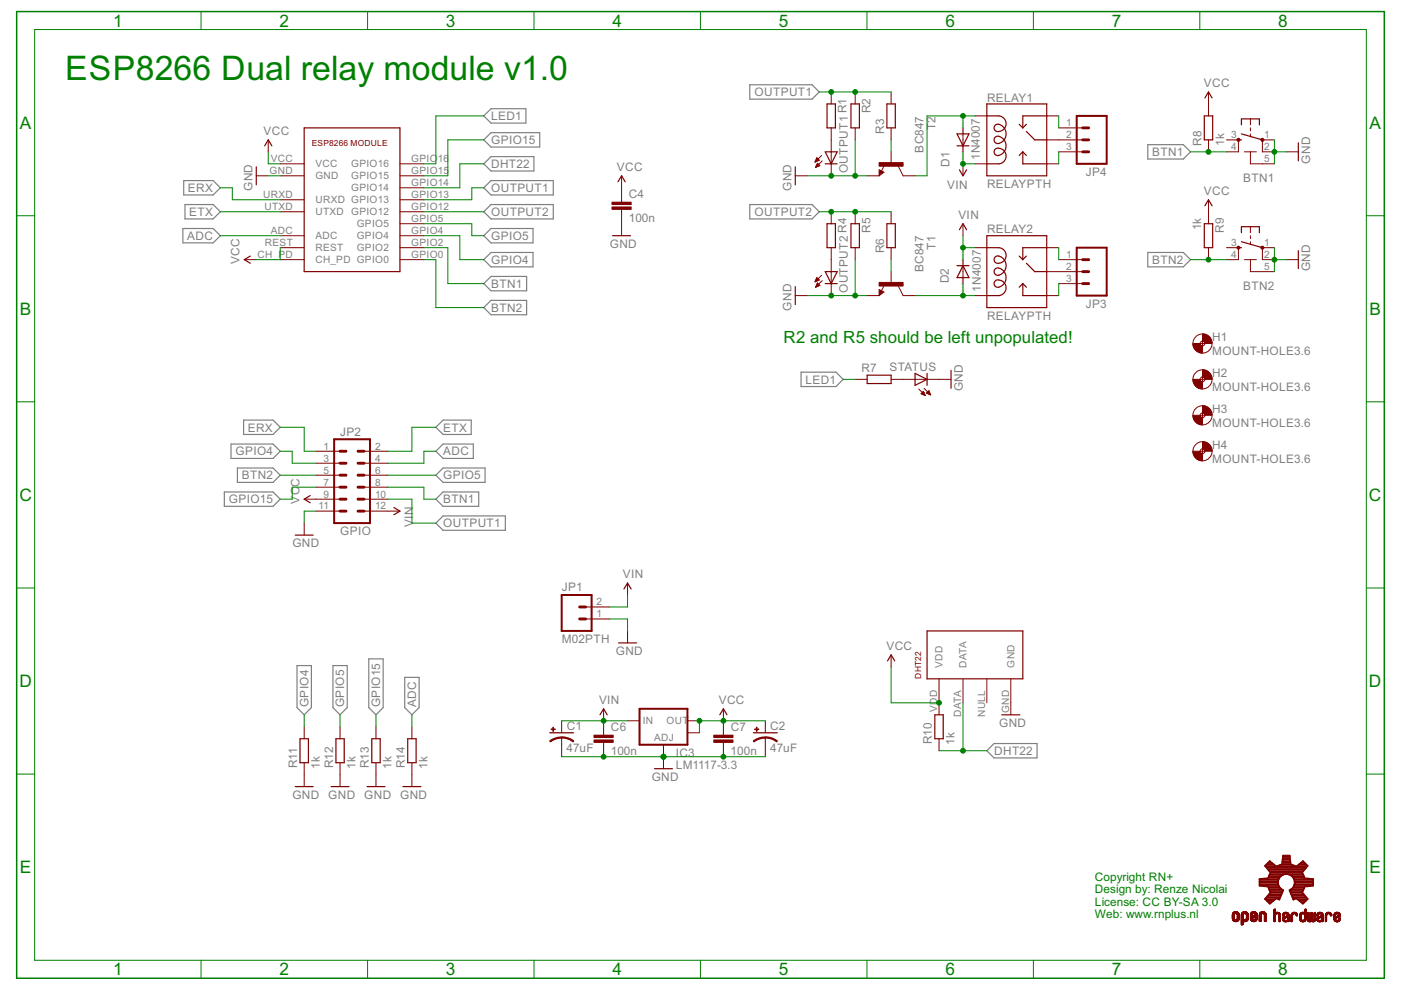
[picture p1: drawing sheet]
<svg xmlns="http://www.w3.org/2000/svg" width="297mm" height="210mm" viewBox="0 0 297 210" stroke-linecap="round" stroke-linejoin="round" font-family="sans-serif">
<g fill="none" stroke="#808080" stroke-width=".25">
<path d="M159 18h13.2l1.5 1.5-1.5 1.5h-13.2zM38.9 38.3h6.3l1.5 1.5-1.5 1.5h-6.3zM102.6 39.8l1.5-1.5h13.2v3h-13.2zM102.6 34.7l1.5-1.5h9.1v3.1h-9.1zM102.6 29.7l1.5-1.6h10.3v3.1h-10.3zM104.1 23.1h7.4v3h-7.4l-1.5-1.5zM243.4 30.7h7.5l1.5 1.5-1.5 1.5h-7.5zM38.8 48.5h6.4l1.5 1.5-1.5 1.5h-6.4zM39.2 43.4h6l1.5 1.5-1.5 1.5h-6zM102.6 44.9l1.5-1.5h13.2v3h-13.2zM102.6 50l1.5-1.5h8.9v3h-8.9zM104.1 58.6h7.6v3.1h-7.6l-1.5-1.6z"/>
<path d="M104.1 53.5h8.9v3.1h-8.9l-1.5-1.5zM159 43.4h13.2l1.5 1.5-1.5 1.5h-13.2zM243.4 53.5h7.5l1.5 1.6-1.5 1.5h-7.5zM102.6 65.2l1.5-1.5h7.6v3h-7.6zM169.8 78.9h7.4l1.6 1.5-1.6 1.6h-7.4zM49 94.1h8.9l1.5 1.6-1.5 1.5h-8.9zM50.3 99.2h7.6l1.5 1.6-1.5 1.5h-7.6zM51.6 89.1h6.3l1.5 1.5-1.5 1.5h-6.3zM92.4 95.7l1.5-1.6h6.5v3.1h-6.5zM92.4 90.6l1.5-1.5h6v3h-6zM47.6 104.3h10.3l1.5 1.5-1.5 1.6h-10.3zM92.4 105.8l1.5-1.5h7.6v3.1h-7.6z"/>
<path d="M92.4 100.8l1.5-1.6h8.9v3.1h-8.9zM92.4 110.9l1.5-1.5h13.2v3h-13.2zM78.2 139.7h3v10.3l-1.5 1.6-1.5-1.6zM63 141.1h3v8.9l-1.5 1.6-1.5-1.6zM70.6 141.1h3v8.9l-1.5 1.6-1.5-1.6zM85.8 143.6h3.1v6.4l-1.6 1.6-1.5-1.6zM209.2 159.2l1.6-1.6h9.1v3.1h-9.1z"/>
</g>
<g fill="none" stroke="#800000" stroke-width=".21">
<path d="M176.2 19.5v2.5M181.3 19.5v2.5M188.9 19.5v2.5M256.2 19.5v5.1M54.3 37.3h2.6M56.9 29.7v2.5M59.4 34.7h5.1M59.4 37.3h5.1M84.8 34.7h5.1M84.8 37.3h5.1M84.8 39.8h5.1M131.8 37.3v5.6"/>
<path d="M168.6 37.3h2.6M172.8 34.3h.1M172.9 34.2h.2M172.9 34.1h.5M173 35.4h.1M173 34h.7M173 33.8h.6M173 35.3h.4M173.1 35.2h.6M173.1 33.7h.3M173.1 33.6h.2M173.1 35.1h.7"/>
<path d="M173.2 33.5h.1M173.2 34.9h.4M173.2 34.8h.3M173.3 34.7h.1M173.3 34.6l.5 .5-.9 .4zM173.7 34l-.5-.5-.4 .9M173.7 34l-.9 .4M174.2 33l-1.4 1.4M174.3 34.1l-1.4 1.4M176.2 27.1v10.2M181.3 27.1v2.6M183.9 37.3h2.5"/>
<path d="M186.4 36l1 .5-1 .8zM187.5 35.1l-.6 1.2M188.9 27.1v2.6M188.9 32.2v2.5M190.5 35.2l1 2.1h2.5M204.2 27.1v5.1M204.2 34.7v2.6M206.7 34.7h2.5M206.7 24.6h2.5M221.9 34.7h2.6M221.9 29.7h7.7M221.9 24.6h2.6"/>
<path d="M224.5 32.2h5.1M224.5 27.1h5.1M256.2 29.7v2.5M260 29.7h2.6v2.5h-2.6M263.8 32.2h2.6M265.1 32.2v2.5h5.1M265.1 25.2v1.3M265.1 27.1v.6M265.1 28.4v.6M270.2 29.7h-2.5v2.5h2.5M272.7 32.2h2.6M51.8 55.1h2.5"/>
<path d="M59.4 55.1h5.1M59.4 52.5h5.1M59.4 44.9h5.1M59.4 42.4h5.1M59.4 50h5.1M84.8 55.1h5.1M84.8 52.5h5.1M84.8 44.9h5.1M84.8 42.4h5.1M84.8 50h5.1M84.8 47.4h5.1M131.8 44.4v5.6"/>
<path d="M172.8 59.6h.2M172.9 59.5h.4M172.9 59.4h.7M173 59.3h.6M173 59.2h.5M173.1 59.1h.3M173.1 58.9h.1M173.2 58.9l.5 .5-.9 .4zM174.2 58.4l-1.4 1.4M174.3 59.5l-1.4 1.4M176.2 44.9v2.5M176.2 52.5v10.2"/>
<path d="M181.3 44.9v2.5M181.3 52.5v2.6M188.9 44.9v2.5M188.9 52.5v2.6M188.9 57.6v2.5M204.2 47.4v2.6M204.2 55.1v5M206.7 52.5h2.5M221.9 57.6h7.7M221.9 52.5h2.6M224.5 55.1h5.1M256.2 42.4v5"/>
<path d="M256.2 52.5v2.6M260 52.5h2.6v2.6h-2.6M263.8 55.1h2.6M265.1 48.1v1.2M265.1 50v.6M265.1 51.2v.7M265.1 55.1v2.5h5.1M270.2 52.5h-2.5v2.6h2.5M272.7 55.1h2.6M168.6 62.7h2.6M172.9 60.9h.1M173 60.7h.3"/>
<path d="M173 60.6h.5M173.1 60.5h.7M173.1 60.4h.6M173.2 60.3h.4M173.2 60.1h.2M173.3 60h.1M173.3 60l-.4 .9M173.3 60l.5 .5-.9 .4M183.9 62.7h2.5M186.4 61.4l1 .5-1 .8zM187.5 60.4l-.6 1.3M190.5 60.6l1 2.1h2.5"/>
<path d="M206.7 62.7h2.5M221.9 62.7h2.6M224.5 60.1h5.1M254.4 72.8h1.1M255 72.3v1M255 79.9v1M67 95.7h5.1M67 98.2h5.1M77.2 95.7h5.1M77.2 98.2h5.1M181.3 80.4h2.6M188.9 80.4h12.7"/>
<path d="M194.8 82.5l1.4 1.4M195.3 83.5l.5-.5 .4 .9zM195.3 83.4h.7M195.4 83.5h.6M195.5 83.3h.4M195.6 83.2h.3M195.7 83.7h.4M195.7 83.1h.1M195.9 82.3l1.4 1.4M195.9 83.8h.2M196.4 83.4l.5-.6 .4 .9zM196.5 83.3h.6"/>
<path d="M196.6 83.4h.6M196.6 83.2h.5M196.7 83.1h.3M196.8 83.5h.4M196.8 82.9h.2M197.1 83.7h.2M254.4 80.4h1.1M254.4 95.7h1.1M254.4 88.1h1.1M255 87.5v1.1M255 95.2v1M64.5 110.9v2.6"/>
<path d="M64.5 105.8h7.6M67 108.4h5.1M67 103.3h5.1M67 100.8h5.1M77.2 108.4h7.6M77.2 105.8h5.1M77.2 103.3h5.1M77.2 100.8h5.1M124.2 131.2h5M124.2 128.7h5M133.1 123.6v2.6M133.1 133.8v2.5"/>
<path d="M188.9 138.9v2.5M64.5 154.1v2.5M72.1 154.1v2.5M79.7 154.1v2.5M87.3 154.1v2.5M119.1 152.8v2.6M119.1 156.4v4M128 150.3v5.6M128 157.4v3M133.1 152.8h2.5M140.7 157.9v5.1M145.8 152.8h2.5"/>
<path d="M145.8 155.4h2.5M153.4 150.3v5.6M153.4 157.4v3M162.3 152.8v2.6M162.3 156.4v4M199.1 143.9v7.7M199.1 156.6v2.6M204.2 143.9v5.1M209.2 143.9v5.1M214.3 143.9v7.7M64.5 161.7v5.1M72.1 161.7v5.1"/>
<path d="M79.7 161.7v5.1M87.3 161.7v5.1M261.3 194.8h.4M261.3 194.7h.4M261.3 194.6h.4M261.3 194.5h.4M261.3 194.4h.4M261.3 194.3h.4M261.3 194.2h.4M261.3 194.1h.4M261.3 194h.4M261.3 194.9l.6 .1"/>
<path d="M261.3 194.9h.5M261.3 195h1.4M261.3 193.7h1.4M261.4 195.1h1.2M261.4 193.6h1.2M261.4 195.2h1.2M261.5 195.2h1.1M261.5 193.5h1.1M261.5 193.5h1M261.5 195.3h1M261.6 193.4h.8M261.6 195.3h.8"/>
<path d="M261.7 193.9l-.4 .1M261.7 193.9h-.4M261.7 193.8h-.4M261.7 195.4h.6M261.8 193.8h-.5M261.8 193.3h.4M261.9 193.7h-.6M261.9 195.4h.2M262.1 193.7h.6M262.2 195h.5M262.2 193.8h.5M262.3 193.8h.4"/>
<path d="M262.3 194.9h.4M262.3 193.9h.4M262.3 194.7h.4M262.3 194.6h.4M262.3 194.5h.4M262.3 194.4h.4M262.3 194.3h.4M262.3 194.2h.4M262.3 194.1h.4M262.3 194h.4M262.7 194.9h-.5M262.7 194.8h-.4"/>
<path d="M263.2 196h.2M263.2 195.9h.4M263.2 195.8h.4M263.2 195.7h.4M263.2 195.6h.4M263.2 195.5h.4M263.2 195.4h.4M263.2 195.2h1.3M263.2 195h1.4M263.2 194.9l.6 .1M263.2 194.9h.5M263.2 194.8h.4"/>
<path d="M263.2 194.7l.4 .1M263.2 194.7h.4M263.2 194.6h.4M263.2 194.5h.4M263.2 194.4h.4M263.2 194.3h.4M263.2 194.2h.4M263.2 194.1h.4M263.2 194h.4M263.2 196.1h.1M263.3 193.6h1.2M263.3 193.5l1.2 .1"/>
<path d="M263.4 193.5h1.1M263.4 193.5h1M263.5 193.4h.9M263.5 196h-.3M263.5 193.4h.8M263.6 195.9l-.4 .1M263.6 193.9l-.4 .1M263.6 193.9h-.4M263.7 193.8h-.5M263.7 193.3h.4M263.8 193.7h-.6M263.8 195.4h.3"/>
<path d="M264.1 193.7h.5M264.1 195h.5M264.1 193.8h.5M264.2 195.4h-1M264.2 193.8h.4M264.2 194.8h.4M264.2 193.9h.4M264.3 194.7h.3M264.3 194.6h.3M264.3 194.5h.3M264.3 194.4h.3M264.3 194.3h.3"/>
<path d="M264.3 194.2h.3M264.3 194.1h.3M264.3 194h.3M264.3 193.9h.3M264.3 195.3h-1.1M264.4 195.3h-1.2M264.5 195.2h-1.3M264.5 195.1h-1.3M264.6 195.1h-1.4M264.6 193.7h-1.4M264.6 194.9h-.4M264.6 194.8l-.4 .1"/>
<path d="M265.1 194.9h.5M265.1 194.8h.4M265.1 194.7h.4M265.1 194.2h.4M265.1 194.1h.4M265.1 194h.4M265.1 193.8h.5M265.1 194.9l.6 .1M265.2 195h1.3M265.2 193.7h1.3M265.2 195.1h1.2M265.2 193.6h1.3"/>
<path d="M265.2 193.6h1.2M265.3 195.2h1.1M265.3 193.5h1.1M265.3 193.5h1M265.4 195.3h.9M265.4 193.4h.9M265.4 195.3h.8M265.5 193.4h.7M265.5 194h-.4M265.5 193.9l-.4 .1M265.5 193.9h-.4M265.6 195.4h.5"/>
<path d="M265.6 194.7h-.5M265.6 193.8h-.5M265.6 193.3h.4M265.7 194.6h-.6M265.7 195.4h.3M265.7 194.2h.9M265.7 193.7h-.5M265.8 194.6h-.7M265.8 194.1h.8M265.9 194.5h-.8M266 194.1h.6M266 193.7h.5"/>
<path d="M266 195h.5M266 194.5h-.9M266 193.8h.6M266.1 194h.5M266.1 193.8h.5M266.1 194.8h.5M266.1 194.4h-1M266.1 193.9h.5M266.2 194.7h.4M266.2 194.6h.4M266.3 194.4h-1.2M266.3 194.5h.3"/>
<path d="M266.4 194.3h-1.3M266.5 194.5h.1M266.5 194.2l-1.4 .1M266.6 194.9h-.5M266.6 194.2h-1M267 195.2h.4M267 195.1h.4M267 195h.4M267 194.9h.4M267 194.8h.4M267 194.7h.4M267 194.6h.4"/>
<path d="M267 194.5h.4M267 194.4h.4M267 194.3h.4M267 194.2h.4M267 194.1h.4M267 194h.4M267 195.4h.2M267 193.8h.5M267.1 193.7h1.3M267.1 193.6h1.3M267.1 193.6h1.2M267.2 193.5h1.1"/>
<path d="M267.2 193.5h1M267.3 195.3h-.3M267.3 193.4h.9M267.4 193.4h.7M267.4 195.3h-.4M267.4 193.9h-.4M267.5 193.8h-.4M267.5 193.3h.4M267.6 193.7h-.5M267.9 193.7h.5M267.9 193.8h.6M268 193.8h.5"/>
<path d="M268 193.9h.5M268.1 195.2h.4M268.1 195.1h.4M268.1 195h.4M268.1 194.9h.4M268.1 194.8h.4M268.1 194.7h.4M268.1 194.6h.4M268.1 194.5h.4M268.1 194.4h.4M268.1 194.3h.4M268.1 194.2h.4"/>
<path d="M268.1 194.1h.4M268.1 194h.4M268.1 193.9h.4M268.1 195.4h.2M268.4 195.3h-.3M268.5 195.3h-.4M270.1 195.4h.1M270.1 195.3h.3M270.1 195.2h.3M270.1 195.1h.3M270.1 195h.3M270.1 194.9h.3"/>
<path d="M270.1 194.8h.3M270.1 194.7h.3M270.1 194.6h.3M270.1 194.5h.3M270.1 194.4h.3M270.1 194.3h.3M270.1 194.2h.3M270.1 194.1h.3M270.1 194h.3M270.1 193.9h.3M270.1 193.7h1.3M270.1 193.6h1.2"/>
<path d="M270.1 193.5l1.2 .1M270.1 193.5h1.1M270.1 193.4l.3 .1M270.1 193.4h.3M270.1 193.3h.3M270.1 193.2h.3M270.1 193.1h.3M270.1 193h.3M270.1 192.9h.3M270.2 192.8h.2M270.3 195.4h-.2M270.3 192.7h.1"/>
<path d="M270.4 195.3h-.3M270.4 194h-.3M270.5 193.9h-.4M270.5 193.5h.6M270.6 193.8h-.5M270.7 193.7h-.6M270.8 193.4h.1M270.9 193.7h.5M271 193.8h.4M271.1 193.8h.3M271.1 193.9h.4M271.2 194h.3"/>
<path d="M271.2 195.4h.1M271.2 195.3h.3M271.2 195.2h.3M271.2 195.1h.3M271.2 195h.3M271.2 194.9h.3M271.2 194.8h.3M271.2 194.7h.3M271.2 194.6h.3M271.2 194.5h.3M271.2 194.4h.3M271.2 194.3h.3"/>
<path d="M271.2 194.2h.3M271.2 194.1h.3M271.4 195.4h-.2M271.5 195.3h-.3M271.9 195.1h.4M271.9 195h.4M271.9 194.9l.3 .1M271.9 194.9h.3M271.9 194.2h.2M271.9 194h.3M272 195.1h.4M272 193.9h.3"/>
<path d="M272 195.2h.8M272.1 195.3h.7M272.1 193.7h1.1M272.1 193.6h1M272.2 193.6h.9M272.2 194.1l-.3 .1M272.2 195.4h.6M272.2 194.1h-.3M272.2 194.8l-.3 .1M272.2 194h-.3M272.2 193.5h.8M272.3 194.4h1"/>
<path d="M272.3 194.8h-.4M272.3 195.4h.5M272.3 194.7l-.4 .1M272.3 193.9h-.3M272.3 193.5h.6M272.4 194.4h.9M272.4 193.8h-.4M272.5 194.7h-.5M272.5 194.3h.8M272.5 195.4v.1M272.5 194.6h-.5M272.5 193.7h-.4"/>
<path d="M272.6 193.4h.1M272.6 195.1h.2M272.6 194.3h.7M272.7 193.7h.5M272.7 194.6h-.7M272.8 194.2h.5M272.8 194.5h-.7M272.8 193.8h.4M272.9 194.2h.4M272.9 193.8h.3M272.9 193.9h.4M273 194.1h.3"/>
<path d="M273 193.9h.3M273 194.5h.3M273 194h.3M273 195.3h.3M273 195.2h.3M273 195.1h.3M273 195h.3M273 194.9h.3M273 194.8h.3M273 194.7h.3M273 194.6h.3M273 195.4h.1"/>
<path d="M273.2 195.4h-.2M273.3 195.3h-.3M273.3 194.5h-1.2M273.7 195.4h.2M273.7 195.3h.3M273.7 195.2h.3M273.7 195.1h.3M273.7 195h.3M273.7 194.9h.3M273.7 194.8h.3M273.7 194.7h.3M273.7 194.6h.3"/>
<path d="M273.7 194.5h.3M273.7 194.4h.3M273.7 194.3h.3M273.7 194.2h.3M273.7 194.1h.3M273.7 194h.4M273.9 193.7h1.1M273.9 193.6h1M273.9 195.4h-.2M274 193.6h.9M274 195.3h-.3M274 193.5h.8"/>
<path d="M274.1 194l-.4 .1M274.1 193.9l-.4 .1M274.1 193.9h-.3M274.2 193.5h.5M274.2 193.8h-.4M274.3 193.8h-.5M274.4 193.4h.1M274.4 193.7h-.5M274.5 193.7h.5M274.6 193.8h.5M274.7 193.8h.4M274.7 193.9h.4"/>
<path d="M274.8 193.9l.3 .1M274.8 194h.3M275.1 194.1l-.3 .1M275.1 194.1h-.3M275.1 194l-.3 .1M275.5 194.7h.3M275.5 194.6h.3M275.5 194.5h.3M275.5 194.4h.3M275.5 194.3h.3M275.5 194.2h.3M275.5 194.1h.3"/>
<path d="M275.6 194.9h.3M275.6 194.8h.2M275.6 194h.2M275.6 195h.4M275.6 194.9l.3 .1M275.6 195.1h.6M275.6 195.1h.4M275.7 195.2h1.1M275.7 193.7h1.2M275.7 193.6h1.2M275.8 195.3h.9M275.8 193.6h1.1"/>
<path d="M275.9 194h-.3M275.9 193.5h1M275.9 195.4h.7M275.9 193.9l-.3 .1M275.9 193.9h-.3M276 193.5h.5M276 195.4h.5M276 193.8h-.4M276.1 193.8h-.5M276.2 195.4v.1M276.2 193.7h-.5M276.2 193.4h.1"/>
<path d="M276.3 193.7h.6M276.4 193.8h.5M276.5 195.1h.4M276.5 193.8h.4M276.5 193.9h.4M276.6 195h.3M276.6 194.9h.3M276.6 193.9h.3M276.6 193.5h.3M276.6 194.8h.3M276.6 194.7h.3M276.6 194.6h.3"/>
<path d="M276.6 194.5h.3M276.6 194.4h.3M276.6 194.3h.3M276.6 194.2h.3M276.6 194.1h.3M276.6 194h.3M276.6 193.4h.3M276.6 193.3h.3M276.6 193.2h.3M276.6 193.1h.3M276.6 193h.3M276.6 192.9h.3"/>
<path d="M276.6 192.8h.3M276.7 192.8h.2M276.8 192.7h.1M276.9 195.1h-.5M276.9 195h-.4M277.2 194.9h.3M277.2 194.8h.3M277.2 194.7h.3M277.2 194.6h.3M277.2 194.5h.3M277.2 194.4h.3M277.2 194.3h.3"/>
<path d="M277.2 194.2h.3M277.2 194.1h.3M277.2 194h.3M277.2 193.9h.3M277.2 193.8h.3M277.2 193.7h.3M277.2 193.6h.3M277.2 195.1h.4M277.2 195h.3M277.2 194.9l.3 .1M277.2 195.2h1.6M277.2 193.5h.3"/>
<path d="M277.3 195.2h1.5M277.3 195.3h1.5M277.4 193.5h.1M277.4 195.4h.6M277.5 195.4h.4M277.7 195.4v.1M277.7 195.1h.7M277.9 195.1h.4M277.9 195h.3M277.9 194.9h.3M277.9 194.8h.3M277.9 194.7h.3"/>
<path d="M277.9 194.6h.3M277.9 194.5h.3M277.9 194.4h.3M277.9 194.3h.3M277.9 194.2h.3M277.9 194.1h.3M277.9 194h.3M277.9 193.9h.3M277.9 193.8h.3M277.9 193.7h.3M277.9 193.6h.3M278 193.5h.2"/>
<path d="M278.1 193.5h.1M278.1 195.4h.6M278.2 195.4h.4M278.4 195.1h.5M278.6 195.1h.3M278.6 195h.3M278.6 194.9h.3M278.6 194.8h.3M278.6 194.7h.3M278.6 194.6h.3M278.6 194.5h.3M278.6 194.4h.3"/>
<path d="M278.6 194.3h.3M278.6 194.2h.3M278.6 194.1h.3M278.6 194h.3M278.6 193.9h.3M278.6 193.8h.3M278.6 193.7h.3M278.6 193.6h.3M278.6 193.5h.3M278.7 193.5h.2M278.8 193.5h.1M279.2 195h.3"/>
<path d="M279.2 194.9h.3M279.2 194.8h.3M279.2 195.1h.3M279.2 194.2h.1M279.2 194h.3M279.2 195.1h.5M279.2 195.2h.8M279.3 193.8h.3M279.3 195.2h.8M279.3 195.3h.8M279.4 193.6h1M279.4 195.3h.7"/>
<path d="M279.4 193.6h.9M279.4 194.1l-.2 .1M279.5 195.4h.6M279.5 194.1h-.3M279.5 194.4h1M279.5 193.5h.7M279.5 193.9l-.3 .1M279.5 194.8h-.3M279.6 193.9h-.4M279.6 194.7l-.4 .1M279.6 194.4h.9M279.6 193.5h.6"/>
<path d="M279.7 193.8h-.4M279.7 194.7h-.5M279.7 194.3h.8M279.8 194.6h-.6M279.8 193.7h-.5M279.8 193.4h.1M279.8 195.1h.2M279.8 194.3h.7M279.9 193.7h.5M280 194.6h-.7M280 194.2h.5M280 193.8h.5"/>
<path d="M280.1 194.5h-.8M280.1 194.2h.4M280.1 193.8h.4M280.2 193.9h.3M280.2 194.1h.3M280.2 193.9l.3 .1M280.2 194h.3M280.3 195.4h.1M280.3 195.3h.2M280.3 195.2h.2M280.3 195.1h.2M280.3 195h.2"/>
<path d="M280.3 194.9h.2M280.3 194.8h.2M280.3 194.7h.2M280.3 194.6h.2M280.3 194.5h.2M280.3 194h.2M280.4 193.7h-1.1M280.5 195.4h-.2M280.5 195.3h-.2M280.5 194.5h-1.1M281 195.4h.1M281 195.3h.3"/>
<path d="M281 195.2h.3M281 195.1h.3M281 195h.3M281 194.9h.3M281 194.8h.3M281 194.7h.3M281 194.6h.3M281 194.5h.3M281 194.4h.3M281 194.3h.3M281 194.2h.3M281 194.1h.3"/>
<path d="M281.1 193.7h1.2M281.2 195.4h-.2M281.2 193.6h1M281.2 193.6h.9M281.3 195.3h-.3M281.3 194l-.3 .1M281.3 194h-.3M281.3 193.5h.8M281.3 193.9l-.3 .1M281.4 193.9h-.4M281.4 193.5h.6M281.4 193.8h-.3"/>
<path d="M281.5 193.8h-.4M281.6 193.7h-.5M281.6 193.4h.1M281.7 193.7h.6M281.9 193.8h.4M282 193.9h.3M282 193.9l.4 .1M282 194h.4M282.1 194h.3M282.3 194.1l-.2 .1M282.4 194.1h-.3M282.8 194.9h.3"/>
<path d="M282.8 194.8h.3M282.8 194.7h.3M282.8 194.4h1.2M282.8 194.3h.3M282.8 194.2h.3M282.8 194.1h.3M282.8 194h.3M282.8 195h.4M282.8 194.9l.4 .1M282.9 195.1h.4M282.9 193.8h.3M282.9 195.1h.5"/>
<path d="M282.9 195.2h1.2M282.9 193.7h1.2M283 195.2h1M283 193.6h1M283 195.3h1M283 193.6h.9M283.1 195.3h.8M283.1 193.5h.8M283.1 194.8h-.3M283.1 194h-.3M283.1 193.9l-.3 .1M283.2 195.4h.6"/>
<path d="M283.2 193.9h-.4M283.2 193.5h.6M283.2 195.4h.5M283.3 194.7h-.5M283.3 193.8h-.4M283.4 194.6h-.6M283.4 193.7h-.5M283.4 193.4h.1M283.5 195.4v.1M283.5 194.6h-.7M283.5 193.7h.6M283.6 194.5h-.8"/>
<path d="M283.7 194.2h.5M283.7 193.8h.4M283.7 195.1h.4M283.8 194.5h-1M283.8 194.1h.4M283.8 193.9h.4M283.8 194.9h.4M283.9 194.4h-1.1M283.9 194h.3M283.9 194.8h.3M283.9 194l.3 .1M283.9 194.7h.3"/>
<path d="M284.1 194.6h.1M284.1 195.1h-.5M284.1 194.3h-.8M284.1 195h-.3M284.2 194.9l-.4 .1M284.2 194.3h-.8M284.2 194.2h-.7"/>
<circle cx="255" cy="72.8" r="2.03"/>
<circle cx="255" cy="72.8" r=".51"/>
<circle cx="255" cy="95.7" r="2.03"/>
<circle cx="255" cy="88.1" r="2.03"/>
<circle cx="255" cy="80.4" r="2.03"/>
<circle cx="255" cy="95.7" r=".51"/>
<circle cx="255" cy="80.4" r=".51"/>
<circle cx="255" cy="88.1" r=".51"/>
</g>
<g fill="#800000" stroke="#800000" stroke-width=".21">
<path d="M129.8 43.9h4v.5h-4z"/>
<path d="M129.8 42.9h4v.5h-4z"/>
<path d="M125.9 156.9h4.1v.5h-4.1z"/>
<path d="M125.9 155.9h4.1v.5h-4.1z"/>
<path d="M151.3 156.9h4.1v.5h-4.1z"/>
<path d="M151.3 155.9h4.1v.5h-4.1z"/>
<path d="M186.4 59.9h5.1v.7h-5.1z"/>
<path d="M186.4 34.5h5.1v.7h-5.1z"/>
<path d="M116.8 154.6h.9v.1h-.9z"/>
<path d="M117.2 154.2h.1v.9h-.1z"/>
<path d="M160 154.6h.9v.1h-.9z"/>
<path d="M160.4 154.2h.1v.9h-.1z"/>
</g>
<g fill="none" stroke="#800000" stroke-width=".25">
<path d="M54.3 35.4v3.8M56.1 30.9l.8-1.2 .7 1.2M64.5 27.1h20.3v30.5h-20.3zM131 38.5l.8-1.2 .7 1.2M168.6 35.4v3.8M175 32.2h2.5l-1.3 2.5zM175 34.7h2.5M175.3 22h1.8v5.1h-1.8zM180.4 22h1.8v5.1h-1.8zM186.5 36.3v.7l.7-.5-.6-.2v.3l.3-.1M188 22h1.8v5.1h-1.8zM202.9 28.4h2.5l-1.2 2.5z"/>
<path d="M202.9 30.9h2.5M203.4 36l.8 1.3 .7-1.3M209.2 24.6h2.6a1.65 1.65 0 0 1 1.5 2 1.65 1.65 0 0 1-2.2 1.1 .83 .83 0 0 1-.1-1.1 .83 .83 0 0 1 1.2-.1 2.05 2.05 0 0 1 1.1 2.3 2.05 2.05 0 0 1-2 1.6 .82 .82 0 0 1-.4-1.2 .82 .82 0 0 1 1.3-.2 2.05 2.05 0 0 1 1.1 2.3 2.05 2.05 0 0 1-2 1.6 .84 .84 0 0 1-.4-1.2 .84 .84 0 0 1 1.2-.2 1.66 1.66 0 0 1 1.2 1.8 1.66 1.66 0 0 1-1.5 1.4h-2.6M209.2 22h12.7v15.3h-12.7zM216.1 26.4l.8 .7M216.9 32.2v2.5h5M216.9 32.2l.7 .8M216.9 32.2l-.8 .8M217.6 27.9l1.8 1.8h2.5M217.6 26.4l-.7 .7M221.9 24.6h-5v2.5M255.3 24.6h1.8v5.1h-1.8z"/>
<path d="M255.5 20.8l.7-1.3 .8 1.3M262.6 29.7h.6M263.2 26.5v-1.3h3.8v1.3M263.2 28.4l4.5 1.3M275.3 30.3v3.8M53.1 54.3l-1.3 .8 1.3 .7M129.9 50h3.8M175 57.6h2.5l-1.3 2.5zM175.3 47.4h1.8v5.1h-1.8zM180.4 47.4h1.8v5.1h-1.8zM188 47.4h1.8v5.1h-1.8zM202.9 56.3h2.5"/>
<path d="M203.4 48.7l.8-1.3 .7 1.3M204.2 56.3l1.2 2.6h-2.5zM209.2 52.5h2.6a1.64 1.64 0 0 1 1.5 2 1.64 1.64 0 0 1-2.2 1.2 .83 .83 0 0 1-.1-1.2 .83 .83 0 0 1 1.2-.1 2.06 2.06 0 0 1 1.1 2.3 2.06 2.06 0 0 1-2 1.6 .82 .82 0 0 1-.4-1.2 .82 .82 0 0 1 1.3-.1 2.06 2.06 0 0 1 1.1 2.3 2.06 2.06 0 0 1-2 1.6 .84 .84 0 0 1-.4-1.2 .84 .84 0 0 1 1.2-.3 1.66 1.66 0 0 1 1.2 1.8 1.66 1.66 0 0 1-1.5 1.5h-2.6M209.2 50h12.7v15.2h-12.7zM216.1 54.3l.8 .8M217.6 55.8l1.8 1.8h2.5M217.6 54.3l-.7 .8M221.9 52.5h-5v2.6M255.3 47.4h1.8v5.1h-1.8zM255.5 43.6l.7-1.2 .8 1.2M262.6 52.5h.6M263.2 49.3v-1.2h3.8v1.2"/>
<path d="M263.2 51.2l4.5 1.3M275.3 53.1v3.9M168.6 60.8v3.8M175 60.1h2.5M183.9 79.5h5v1.8h-5zM186.5 61.7v.7l.7-.5-.6-.2v.3l.3-.1M194 79.2l2.6 1.2-2.6 1.3zM196.6 79.2v2.5M201.6 78.5v3.8M216.9 60.1v2.6h5M216.9 60.1l.7 .8M216.9 60.1l-.8 .8"/>
<path d="M62.6 113.5h3.8M65.8 105.1l-1.3 .7 1.3 .8M83.5 107.6l1.3 .8-1.3 .7M131.1 136.3h3.9M132.3 124.9l.8-1.3 .7 1.3M196.6 133.8h20.3v10.1h-20.3zM63.6 156.6h1.8v5.1h-1.8zM71.2 156.6h1.8v5.1h-1.8zM78.8 156.6h1.8v5.1h-1.8zM86.4 156.6h1.8v5.1h-1.8zM116.5 155.4h5.1M127.2 151.6l.8-1.3 .7 1.3"/>
<path d="M152.6 151.6l.8-1.3 .7 1.3M159.7 155.4h5.1M188.2 140.1l.7-1.2 .8 1.2M198.2 151.6h1.8v5h-1.8zM212.4 151.6h3.8M62.6 166.8h3.8M70.2 166.8h3.8M77.8 166.8h3.8M85.4 166.8h3.8M138.8 163h3.8"/>
</g>
<g fill="#800000" stroke="#800000" stroke-width=".21">
<path d="M255 70.8a2 2 0 0 1 2 2h-1.5l-.1-.3-.4-.2z" fill-rule="evenodd"/>
<path d="M252.9 72.8h1.5l.2 .3 .4 .2v1.6a2.04 2.04 0 0 1-2.1-2.1z" fill-rule="evenodd"/>
<path d="M255 93.6a2.04 2.04 0 0 1 2 2.1h-1.5l-.1-.3-.4-.2z" fill-rule="evenodd"/>
<path d="M252.9 95.7h1.5l.3 .4 .3 .1v1.5a2 2 0 0 1-2.1-2z" fill-rule="evenodd"/>
<path d="M119.1 156.2l1.3 .2 1.2 .7-.1 .2-1.4-.7-1-.1z" fill-rule="evenodd"/>
<path d="M116.5 157.1l1.3-.6 1.3-.2v.2l-1 .1-1.4 .7z" fill-rule="evenodd"/>
<path d="M162.3 156.2l1.3 .2 1.2 .7-.1 .2-.9-.5-1.5-.3z" fill-rule="evenodd"/>
<path d="M159.7 157.1l1.2-.6 1.4-.2v.2l-1.1 .1-1.3 .7z" fill-rule="evenodd"/>
<path d="M255 78.4a2.04 2.04 0 0 1 2 2h-1.5l-.1-.3-.4-.2z" fill-rule="evenodd"/>
<path d="M252.9 80.4h1.5l.2 .4 .4 .1v1.6a2 2 0 0 1-2.1-2.1z" fill-rule="evenodd"/>
<path d="M255 86a2.04 2.04 0 0 1 2 2.1h-1.5l-.1-.3-.4-.3z" fill-rule="evenodd"/>
<path d="M252.9 88.1h1.5l.3 .4 .3 .1v1.5a2 2 0 0 1-2.1-2z" fill-rule="evenodd"/>
<circle cx="267.6" cy="52.5" r=".33"/>
<circle cx="262.6" cy="52.5" r=".33"/>
<circle cx="267.6" cy="29.7" r=".33"/>
<circle cx="262.6" cy="29.7" r=".33"/>
</g>
<path d="M228.3 24.6h6.3v10.1h-6.3zM228.3 52.5h6.3v10.2h-6.3zM70.8 93.1h7.6v17.8h-7.6zM119.1 126.2h6.3v7.6h-6.3zM135.6 150.3h10.2v7.6h-10.2z" fill="none" stroke="#800000" stroke-width=".42"/>
<g fill="none" stroke="#800000" stroke-width=".61">
<path d="M229.6 32.2h1.2M229.6 29.7h1.2M229.6 27.1h1.2M229.6 57.6h1.2M229.6 55.1h1.2M229.6 60.1h1.2M72.1 95.7h1.3M72.1 98.2h1.3M75.9 95.7h1.3M75.9 98.2h1.3M72.1 100.8h1.3M72.1 103.3h1.3"/>
<path d="M72.1 105.8h1.3M72.1 108.4h1.3M75.9 100.8h1.3M75.9 103.3h1.3M75.9 105.8h1.3M75.9 108.4h1.3M122.9 128.7h1.3M122.9 131.2h1.3"/>
</g>
<g fill="none" stroke="#800000" stroke-width=".38">
<path d="M267.1 187.5h3.9M267.1 187.2h3.9M267.1 186.8h3.9M267.1 186.5h4M267.7 187.9h3.4M268.3 190.6h2.1M268.3 183.7h2.2M268.5 190.3h2.9M268.5 183.3h1.6M268.6 184h8.3M268.6 191h1.3M268.8 189.9h2.7"/>
<path d="M268.8 183h.9M268.9 184.4h7.7M268.9 186.1h2.4M269 191.3h.5M269 188.2h2.3M269 185.8l-.1 .4-1.8 .2v1.4l1.8 .2 .5 1.2-1.2 1.4 1 1 1.5-1.2 .5 .3 .9-2-.8-.5M269 189.6h2.7M269 185.8h2.5M269.1 188.6h2.6M269.2 184.7h7.1M269.2 185.4h3M269.2 182.6h.1"/>
<path d="M269.2 182.6l1.5 1.2 1.1-.5 .2-1.9h1.4l.2 1.9 1.2 .5 1.4-1.2M269.2 182.6l-1 1 1.2 1.4-.4 .8M269.3 188.9h2.7M269.3 189.3h2.5M269.4 185.1h6.7M270.8 183.7h3.8M271.1 190.6h.2M271.5 185.8a1.8 1.8 0 0 0-.2 2.4M271.5 185.8a1.79 1.79 0 0 1 3 1M271.7 183.3h2.1M271.9 183h1.7M271.9 182.6h1.7"/>
<path d="M271.9 182.3h1.6M272 181.9h1.5M272 181.6h1.5M273.3 185.4h3M273.5 188.9h2.7M273.6 189.3h2.5M273.7 188.6h2.7M273.8 189.6h2.6M273.9 189.9h2.8M273.9 185.8h2.5M274.1 190.3h2.9M274.1 188.2h2.4"/>
<path d="M274.2 190.6h.2M274.2 186.1h2.3M274.3 187.9h3.4M274.4 186.5h4M274.5 187.5h3.9M274.5 186.8v.3M274.5 186.8h3.9M274.5 187.1l-.4 1.1M274.5 187.2h3.9M274.9 183.7h2.3M275.1 190.6h2.1M275.4 183.3h1.6"/>
<path d="M275.5 191h1.3M275.8 183h.8M275.9 191.3h.6M276.2 182.6h.1M276.2 182.6l1 1-1.1 1.4 .3 .8M276.4 185.8l.2 .4 1.8 .2v1.4l-1.8 .2-.5 1.2 1.1 1.4-1 1-1.4-1.2-.6 .3-.8-2 .7-.5"/>
</g>
<path d="M3.5 2.5h290v204.9h-290z" fill="none" stroke="#008000" stroke-width=".32"/>
<g fill="none" stroke="#008000" stroke-width=".21">
<path d="M7.3 6.3h282.4v197.3h-282.4zM42.6 2.5v3.8M77.9 2.5v3.8M113.2 2.5v3.8M148.5 2.5v3.8M173.7 19.5h15.2M183.8 2.5v3.8M219.1 2.5v3.8M254.4 2.5v3.8M46.7 39.8h2.6v2.6h10.1M56.9 32.2v2.5h2.5M56.9 37.3h2.5"/>
<path d="M102.6 24.6h-10.2v10.1h-2.5M102.6 34.7h-5.1v5.1h-7.6M102.6 29.7h-7.6v7.6h-5.1M102.6 39.8h-2.6v2.6h-10.1M171.2 37.3h12.7M181.3 29.7v7.6M188.9 29.7v2.5M204.2 32.2v2.5h2.5M204.2 24.6v2.5M206.7 24.6h-10.1v12.7h-2.6M224.5 24.6v2.5M224.5 32.2v2.5"/>
<path d="M252.4 32.2h7.6M270.2 29.7v5M270.2 32.2h2.5M3.5 45.7h3.8M46.7 44.9h12.7M46.7 50h12.7M59.4 52.5v2.6h-5.1M89.9 55.1h2.5v10.1h10.2M89.9 50h7.6v5.1h5.1M89.9 52.5h5.1v7.6h7.6M89.9 44.9h12.7M89.9 47.4h10.1v2.6h2.6"/>
<path d="M173.7 44.9h15.2M181.3 55.1v7.6M188.9 55.1v2.5M204.2 52.5h2.5M204.2 50v5.1M224.5 52.5v2.6M252.4 55.1h7.6M270.2 55.1h2.5M270.2 52.5v5.1M289.7 45.7h3.8M171.2 62.7h12.7M194 62.7h12.7"/>
<path d="M204.2 60.1v2.6M224.5 60.1v2.6M3.5 85.2h3.8M59.4 90.6h5.1v5.1h2.5M59.4 95.7h2.6v2.5h5M92.4 95.7h-2.5v2.5h-7.6M92.4 90.6h-5.1v5.1h-5M178.8 80.4h2.5M289.7 85.2h3.8M59.4 100.8h7.6M67 108.4h-2.5v2.5M67 103.3h-5v2.5h-2.6"/>
<path d="M82.3 103.3h7.6v2.5h2.5M82.3 105.8h5v5.1h5.1M82.3 100.8h10.1M3.5 124.7h3.8M129.2 131.2h3.9v2.6M133.1 126.2v2.5h-3.9M289.7 124.7h3.8M64.5 151.6v2.5M72.1 151.6v2.5M79.7 151.6v2.5M87.3 151.6v2.5M119.1 152.8h14"/>
<path d="M162.3 152.8h-14v2.6M188.9 141.4v7.6h10.2M199.1 159.2h10.1M204.2 149v10.2M3.5 164.1h3.8M119.1 160.4h43.2M289.7 164.1h3.8M42.6 203.6v3.8M77.9 203.6v3.8M113.2 203.6v3.8M148.5 203.6v3.8M183.8 203.6v3.8"/>
<path d="M219.1 203.6v3.8M254.4 203.6v3.8"/>
</g>
<g fill="#008000" stroke="#008000" stroke-width=".21">
<circle cx="153.4" cy="152.8" r=".51"/>
<circle cx="148.3" cy="152.8" r=".51"/>
<circle cx="199.1" cy="149" r=".51"/>
<circle cx="140.7" cy="160.4" r=".51"/>
<circle cx="153.4" cy="160.4" r=".51"/>
<circle cx="128" cy="160.4" r=".51"/>
<circle cx="270.2" cy="55.1" r=".51"/>
<circle cx="270.2" cy="32.2" r=".51"/>
<circle cx="176.2" cy="62.7" r=".51"/>
<circle cx="181.3" cy="62.7" r=".51"/>
<circle cx="176.2" cy="37.3" r=".51"/>
<circle cx="181.3" cy="37.3" r=".51"/>
<circle cx="256.2" cy="32.2" r=".51"/>
<circle cx="256.2" cy="55.1" r=".51"/>
<circle cx="204.2" cy="62.7" r=".51"/>
<circle cx="204.2" cy="24.6" r=".51"/>
<circle cx="128" cy="152.8" r=".51"/>
<circle cx="204.2" cy="52.5" r=".51"/>
<circle cx="204.2" cy="34.7" r=".51"/>
<circle cx="176.2" cy="44.9" r=".51"/>
<circle cx="181.3" cy="44.9" r=".51"/>
<circle cx="176.2" cy="19.5" r=".51"/>
<circle cx="181.3" cy="19.5" r=".51"/>
<circle cx="204.2" cy="159.2" r=".51"/>
</g>
<text font-size="8" fill="#008000" x="13.8" y="17">ESP8266 Dual relay module v1.0</text>
<g font-size="4.1" fill="#008000">
<text x="24" y="5.7">1</text>
<text x="59.3" y="5.7">2</text>
<text x="94.6" y="5.7">3</text>
<text x="129.9" y="5.7">4</text>
<text x="165.1" y="5.7">5</text>
<text x="200.4" y="5.7">6</text>
<text x="235.7" y="5.7">7</text>
<text x="271" y="5.7">8</text>
<text x="4.2" y="27.3">A</text>
<text x="290.4" y="27.3">A</text>
<text x="4.2" y="66.8">B</text>
<text x="290.4" y="66.8">B</text>
<text x="4.1" y="106.2">C</text>
<text x="290.3" y="106.2">C</text>
<text x="4.1" y="145.7">D</text>
<text x="290.3" y="145.7">D</text>
<text x="4.2" y="185.2">E</text>
<text x="290.4" y="185.2">E</text>
<text x="24" y="206.8">1</text>
<text x="59.3" y="206.8">2</text>
<text x="94.6" y="206.8">3</text>
<text x="129.9" y="206.8">4</text>
<text x="165.1" y="206.8">5</text>
<text x="200.4" y="206.8">6</text>
<text x="235.7" y="206.8">7</text>
<text x="271" y="206.8">8</text>
</g>
<text font-size="4" fill="#008000" x="166.1" y="72.8">R2 and R5 should be left unpopulated!</text>
<g font-size="2.8" fill="#808080">
<text x="160" y="20.4">OUTPUT1</text>
<text x="209.3" y="21.5">RELAY1</text>
<text x="255.3" y="18.5">VCC</text>
<text x="55.9" y="28.6">VCC</text>
<text x="104.1" y="25.5">LED1</text>
<text x="184.6" y="24" transform="rotate(-90 184.6 24)">R2</text>
<text x="187.4" y="28.3" transform="rotate(-90 187.4 28.3)">R3</text>
<text x="198.3" y="27.6" transform="rotate(-90 198.3 27.6)">T2</text>
<text x="104.1" y="35.6">DHT22</text>
<text x="104.1" y="30.5">GPIO15</text>
<text x="195.8" y="32.4" transform="rotate(-90 195.8 32.4)">BC847</text>
<text x="201.3" y="35.4" transform="rotate(-90 201.3 35.4)">D1</text>
<text x="207.8" y="34" transform="rotate(-90 207.8 34)">1N4007</text>
<text x="244.3" y="33.1">BTN1</text>
<text x="254.7" y="30.9" transform="rotate(-90 254.7 30.9)">R8</text>
<text x="259.5" y="30.9" transform="rotate(-90 259.5 30.9)">1k</text>
<text x="277.8" y="34.7" transform="rotate(-90 277.8 34.7)">GND</text>
<text x="39.8" y="40.7">ERX</text>
<text x="53.6" y="40.5" transform="rotate(-90 53.6 40.5)">GND</text>
<text x="104.1" y="40.7">OUTPUT1</text>
<text x="130.8" y="36.3">VCC</text>
<text x="133.4" y="42">C4</text>
<text x="167.8" y="40.5" transform="rotate(-90 167.8 40.5)">GND</text>
<text x="179.8" y="36.7" transform="rotate(-90 179.8 36.7)">OUTPUT1 R1</text>
<text x="200.8" y="40.1">VIN</text>
<text x="209.3" y="39.8">RELAYPTH</text>
<text x="230.2" y="37.3">JP4</text>
<text x="255.3" y="41.3">VCC</text>
<text x="263.6" y="38.5">BTN1</text>
<text x="40.1" y="45.8">ETX</text>
<text x="104.1" y="45.8">OUTPUT2</text>
<text x="133.3" y="47.1">100n</text>
<text x="160" y="45.8">OUTPUT2</text>
<text x="203.2" y="46.4">VIN</text>
<text x="39.7" y="50.9">ADC</text>
<text x="104.1" y="50.9">GPIO5</text>
<text x="129.3" y="52.5">GND</text>
<text x="184.6" y="49.4" transform="rotate(-90 184.6 49.4)">R5</text>
<text x="187.4" y="53.7" transform="rotate(-90 187.4 53.7)">R6</text>
<text x="198.3" y="53" transform="rotate(-90 198.3 53)">T1</text>
<text x="209.3" y="49.5">RELAY2</text>
<text x="254.7" y="48.8" transform="rotate(-90 254.7 48.8)">1k</text>
<text x="259.5" y="49.4" transform="rotate(-90 259.5 49.4)">R9</text>
<text x="50.8" y="56" transform="rotate(-90 50.8 56)">VCC</text>
<text x="104.1" y="55.9">GPIO4</text>
<text x="195.8" y="57.8" transform="rotate(-90 195.8 57.8)">BC847</text>
<text x="244.3" y="55.9">BTN2</text>
<text x="277.8" y="57.5" transform="rotate(-90 277.8 57.5)">GND</text>
<text x="104.1" y="61">BTN1</text>
<text x="167.8" y="65.9" transform="rotate(-90 167.8 65.9)">GND</text>
<text x="179.8" y="62.1" transform="rotate(-90 179.8 62.1)">OUTPUT2 R4</text>
<text x="201.1" y="60.1" transform="rotate(-90 201.1 60.1)">D2</text>
<text x="208" y="61.8" transform="rotate(-90 208 61.8)">1N4007</text>
<text x="230.2" y="65.2">JP3</text>
<text x="263.6" y="61.4">BTN2</text>
<text x="104.1" y="66.1">BTN2</text>
<text x="209.3" y="67.7">RELAYPTH</text>
<text x="257" y="75.3">MOUNT-HOLE3.6</text>
<text x="257" y="72.2">H1</text>
<text x="170.8" y="81.3">LED1</text>
<text x="182.6" y="78.9">R7</text>
<text x="188.6" y="78.7">STATUS</text>
<text x="204.2" y="82.9" transform="rotate(-90 204.2 82.9)">GND</text>
<text x="257" y="82.9">MOUNT-HOLE3.6</text>
<text x="257" y="79.9">H2</text>
<text x="257" y="87.5">H3</text>
<text x="52.5" y="91.5">ERX</text>
<text x="72.1" y="92.4">JP2</text>
<text x="94" y="91.5">ETX</text>
<text x="257" y="90.5">MOUNT-HOLE3.6</text>
<text x="257" y="95.1">H4</text>
<text x="49.9" y="96.6">GPIO4</text>
<text x="51.3" y="101.6">BTN2</text>
<text x="94" y="96.6">ADC</text>
<text x="94" y="101.6">GPIO5</text>
<text x="257" y="98.1">MOUNT-HOLE3.6</text>
<text x="48.5" y="106.7">GPIO15</text>
<text x="63.5" y="106.8" transform="rotate(-90 63.5 106.8)">VC</text>
<text x="63.5" y="103.2" transform="rotate(-90 63.5 103.2)">C</text>
<text x="94" y="106.7">BTN1</text>
<text x="72.1" y="113.5">GPIO</text>
<text x="87.6" y="111.7" transform="rotate(-90 87.6 111.7)">V</text>
<text x="87.6" y="110" transform="rotate(-90 87.6 110)">IN</text>
<text x="94" y="111.8">OUTPUT1</text>
<text x="62" y="116">GND</text>
<text x="119.1" y="125.4">JP1</text>
<text x="132.1" y="122.6">VIN</text>
<text x="119.1" y="136.3">M02PTH</text>
<text x="188" y="137.8">VCC</text>
<text x="130.6" y="138.8">GND</text>
<text x="65.4" y="150" transform="rotate(-90 65.4 150)">GPIO4</text>
<text x="73" y="150" transform="rotate(-90 73 150)">GPIO5</text>
<text x="80.6" y="150" transform="rotate(-90 80.6 150)">GPIO15</text>
<text x="88.2" y="150" transform="rotate(-90 88.2 150)">ADC</text>
<text x="127" y="149.3">VIN</text>
<text x="152.4" y="149.3">VCC</text>
<text x="120.1" y="154.7">C1</text>
<text x="129.5" y="155">C6</text>
<text x="154.9" y="155">C7</text>
<text x="163.3" y="154.7">C2</text>
<text x="211.8" y="154.1">GND</text>
<text x="120.1" y="159.5">47uF</text>
<text x="129.5" y="160.1">100n</text>
<text x="143.3" y="160.4">IC3</text>
<text x="154.9" y="160.1">100n</text>
<text x="163.3" y="159.5">47uF</text>
<text x="197.6" y="157.9" transform="rotate(-90 197.6 157.9)">R10</text>
<text x="202.4" y="157.9" transform="rotate(-90 202.4 157.9)">1k</text>
<text x="210.8" y="160.1">DHT22</text>
<text x="63" y="162.9" transform="rotate(-90 63 162.9)">R11</text>
<text x="67.8" y="163" transform="rotate(-90 67.8 163)">1k</text>
<text x="70.6" y="162.9" transform="rotate(-90 70.6 162.9)">R12</text>
<text x="75.4" y="163" transform="rotate(-90 75.4 163)">1k</text>
<text x="78.2" y="162.9" transform="rotate(-90 78.2 162.9)">R13</text>
<text x="83" y="163" transform="rotate(-90 83 163)">1k</text>
<text x="85.8" y="162.9" transform="rotate(-90 85.8 162.9)">R14</text>
<text x="90.6" y="163" transform="rotate(-90 90.6 163)">1k</text>
<text x="138.2" y="165.5">GND</text>
<text x="143.3" y="163">LM1117-3.3</text>
<text x="62" y="169.3">GND GND GND GND</text>
</g>
<g font-size="2.8" fill="#008000">
<text x="232.1" y="186.7">Copyright RN+</text>
<text x="232.1" y="189.4">Design by: Renze Nicolai</text>
<text x="232.1" y="192">License: CC BY-SA 3.0</text>
<text x="232.1" y="194.7">Web: www.rnplus.nl</text>
</g>
<g font-size="2.4" fill="#808080">
<text x="226" y="26.8">1</text>
<text x="226" y="29.3">2</text>
<text x="261" y="29.3">3</text>
<text x="268" y="29.3">1</text>
<text x="57.4" y="34.4">VCC</text>
<text x="66.9" y="35.5">VCC</text>
<text x="74.4" y="35.5">GPIO16</text>
<text x="87.2" y="34.4">GPIO</text>
<text x="92.8" y="34.4">16</text>
<text x="226" y="31.8">3</text>
<text x="261" y="31.8">4</text>
<text x="268" y="31.8">2</text>
<text x="268" y="34.4">5</text>
<text x="55.8" y="42">URXD</text>
<text x="57.2" y="36.9">GND</text>
<text x="66.9" y="38">GND</text>
<text x="74.4" y="40.6">GPIO14</text>
<text x="74.4" y="38">GPIO15</text>
<text x="87.2" y="39.5">GPIO14</text>
<text x="87.2" y="42">GPIO13</text>
<text x="87.2" y="36.9">GPIO15</text>
<text x="56" y="44.5">UTXD</text>
<text x="66.9" y="45.7">UTXD GPIO12</text>
<text x="66.9" y="43.1">URXD GPIO13</text>
<text x="87.2" y="44.5">GPIO12</text>
<text x="87.2" y="47.1">GPIO5</text>
<text x="56.2" y="52.2">REST</text>
<text x="57.4" y="49.6">ADC</text>
<text x="66.9" y="53.3">REST</text>
<text x="66.9" y="50.7">ADC</text>
<text x="75.6" y="53.3">GPIO2</text>
<text x="75.6" y="50.7">GPIO4</text>
<text x="75.6" y="48.2">GPIO5</text>
<text x="87.2" y="52.2">GPIO2</text>
<text x="87.2" y="49.6">GPIO4</text>
<text x="261" y="52.2">3</text>
<text x="268" y="52.2">1</text>
<text x="54.6" y="54.7">CH_PD</text>
<text x="66.9" y="55.8">CH_PD GPIO0</text>
<text x="87.2" y="54.7">GPIO0</text>
<text x="226" y="54.7">1</text>
<text x="226" y="57.2">2</text>
<text x="226" y="59.8">3</text>
<text x="261" y="54.7">4</text>
<text x="268" y="54.7">2</text>
<text x="268" y="57.2">5</text>
<text x="68.6" y="95.3">1</text>
<text x="79.5" y="95.3">2</text>
<text x="68.6" y="100.4">5</text>
<text x="68.6" y="97.9">3</text>
<text x="79.5" y="100.4">6</text>
<text x="79.5" y="97.9">4</text>
<text x="68.6" y="105.5">9</text>
<text x="68.6" y="102.9">7</text>
<text x="79.5" y="105.5">10</text>
<text x="79.5" y="102.9">8</text>
<text x="67.5" y="108">11</text>
<text x="79.5" y="108">12</text>
<text x="126.5" y="130.9">1</text>
<text x="126.5" y="128.3">2</text>
<text x="199.8" y="141.6" transform="rotate(-90 199.8 141.6)">VDD</text>
<text x="204.9" y="141.6" transform="rotate(-90 204.9 141.6)">DATA</text>
<text x="215.1" y="141.6" transform="rotate(-90 215.1 141.6)">GND</text>
<text x="136.3" y="153.5">IN</text>
<text x="141.3" y="153.5">OUT</text>
<text x="198.7" y="151" transform="rotate(-90 198.7 151)">VDD</text>
<text x="203.8" y="151.9" transform="rotate(-90 203.8 151.9)">DATA</text>
<text x="208.9" y="152" transform="rotate(-90 208.9 152)">NULL</text>
<text x="214" y="151.2" transform="rotate(-90 214 151.2)">GND</text>
<text x="138.7" y="157.1">ADJ</text>
</g>
<g font-size="2" fill="#800000">
<text x="66.1" y="30.9">ESP8266 MODULE</text>
<text x="195.3" y="143.9" transform="rotate(-90 195.3 143.9)">DHT22</text>
</g>
<g font-size=".7" fill="#808080">
<text x="204.4" y="28.8" transform="rotate(-90 204.4 28.8)">SpiceOrder 1</text>
<text x="204.4" y="33.9" transform="rotate(-90 204.4 33.9)">SpiceOrder 2</text>
<text x="204.4" y="58.7" transform="rotate(-90 204.4 58.7)">1</text>
<text x="204.4" y="56.8" transform="rotate(-90 204.4 56.8)">SpiceOrder 2</text>
<text x="204.4" y="61.8" transform="rotate(-90 204.4 61.8)">SpiceOrder</text>
</g>
</svg>
